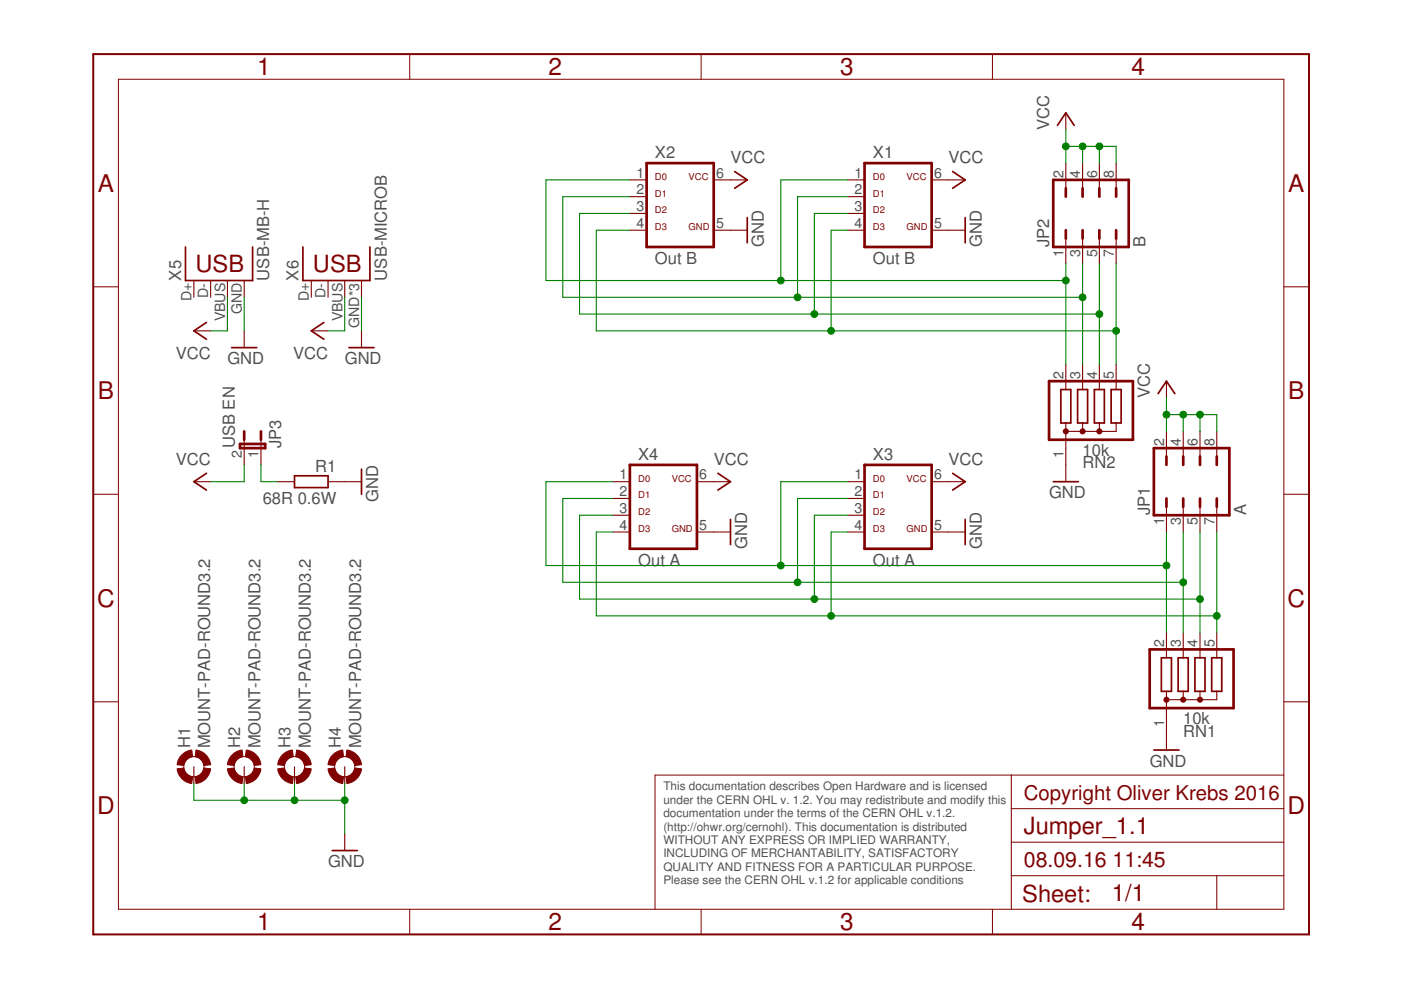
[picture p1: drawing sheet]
<svg xmlns="http://www.w3.org/2000/svg" width="297mm" height="210mm" viewBox="0 0 297 210" stroke-linecap="round" stroke-linejoin="round" font-family="sans-serif">
<g fill="none" stroke="#800000" stroke-width=".57">
<path d="M137.1 34.6h14.2v17.8h-14.2zM183.3 34.6h14.2v17.8h-14.2zM223.3 38.1h16v14.3h-16zM226 39.9v1.8M229.5 39.9v1.8M233.1 39.9v1.8M236.6 39.9v1.8M226 48.8v1.8M229.5 48.8v1.8M233.1 48.8v1.8M236.6 48.8v1.8M50.9 94.1h5.3v.9h-5.3z"/>
<path d="M51.8 91.5v1.7M55.3 91.5v1.7M133.5 98.6h14.3v17.8h-14.3zM183.3 98.6h14.2v17.8h-14.2zM222.4 80.8h17.8v12.4h-17.8zM244.6 95h16v14.2h-16zM247.3 96.8v1.8M250.9 96.8v1.8M254.4 96.8v1.8M258 96.8v1.8M247.3 105.7v1.8M250.9 105.7v1.8"/>
<path d="M254.4 105.7v1.8M258 105.7v1.8M243.8 137.7h17.7v12.4h-17.7z"/>
<circle cx="226" cy="91.5" r=".36"/>
<circle cx="229.5" cy="91.5" r=".36"/>
<circle cx="233.1" cy="91.5" r=".36"/>
<circle cx="247.3" cy="148.4" r=".36"/>
<circle cx="250.9" cy="148.4" r=".36"/>
<circle cx="254.4" cy="148.4" r=".36"/>
</g>
<g fill="none" stroke="#800000" stroke-width=".23">
<path d="M133.5 38.1h3.6M151.3 38.1h7.1M179.7 38.1h3.6M197.5 38.1h7.1M226 23.9v3.6M226 34.6v5.3M229.5 34.6v5.3M233.1 34.6v5.3M236.6 34.6v5.3M41.1 59.5v3.5M44.7 59.5v3.5M48.2 59.5v3.5"/>
<path d="M51.8 59.5v3.5M66 59.5v3.5M69.6 59.5v3.5M73.1 59.5v3.5M76.6 59.5v3.5M133.5 41.7h3.6M133.5 45.3h3.6M133.5 48.8h3.6M151.3 48.8h7.1M179.7 41.7h3.6M179.7 45.3h3.6M179.7 48.8h3.6"/>
<path d="M197.5 48.8h7.1M226 50.6v5.3M229.5 50.6v5.3M233.1 50.6v5.3M236.6 50.6v5.3M41.1 70.1h3.6M51.8 70.1v3.6M66 70.1h3.6M76.6 70.1v3.6M226 77.3v5.3M229.5 77.3v5.3M233.1 77.3v5.3"/>
<path d="M236.6 77.3v5.3M51.8 93.2v5.4M55.3 93.2v5.4M226 89.7v12.4M229.5 89.7v1.8M233.1 89.7v1.8M236.6 89.7v1.8h-10.6M247.3 80.8v3.5M247.3 91.5v5.3M250.9 91.5v5.3M254.4 91.5v5.3M258 91.5v5.3"/>
<path d="M41.1 102.1h3.6M58.9 102.1h3.5M69.6 102.1h7M130 102.1h3.5M130 105.7h3.5M130 109.2h3.5M130 112.8h3.5M147.8 102.1h7.1M147.8 112.8h7.1M179.7 102.1h3.6M179.7 105.7h3.6M179.7 109.2h3.6"/>
<path d="M179.7 112.8h3.6M197.5 102.1h7.1M197.5 112.8h7.1M247.3 107.5v5.3M250.9 107.5v5.3M254.4 107.5v5.3M258 107.5v5.3M247.3 134.1v5.4M250.9 134.1v5.4M254.4 134.1v5.4M258 134.1v5.4M247.3 146.6v12.4"/>
<path d="M250.9 146.6v1.8M254.4 146.6v1.8M258 146.6v1.8h-10.7M41.1 162.6v3.5M51.8 162.6v3.5M62.4 162.6v3.5M73.1 162.6v3.5M73.1 176.8v3.5"/>
</g>
<g fill="none" stroke="#800000" stroke-width=".36">
<path d="M155.8 36.4l2.6 1.7-2.6 1.8M202 36.4l2.6 1.7-2.6 1.8M224.2 26.6l1.8-2.7 1.8 2.7M39.3 52.4v7.1h14.3v-7.1M64.2 52.4v7.1h14.2v-7.1M158.4 46.1v5.4M204.6 46.1v5.4M43.8 68.4l-2.7 1.7 2.7 1.8M49.1 73.7h5.3M68.7 68.4l-2.7 1.7 2.7 1.8M74 73.7h5.3M76.6 99.5v5.3"/>
<path d="M224.9 82.6h2.1v7.1h-2.1zM228.5 82.6h2.1v7.1h-2.1zM232 82.6h2.1v7.1h-2.1zM235.6 82.6h2.1v7.1h-2.1zM245.5 83.5l1.8-2.7 1.8 2.7M43.8 100.4l-2.7 1.7 2.7 1.8M62.4 100.9h7.2v2.5h-7.2zM152.2 100.4l2.7 1.7-2.7 1.8M154.9 110.1v5.4M202 100.4l2.6 1.7-2.6 1.8M204.6 110.1v5.4M223.3 102.1h5.3"/>
<path d="M246.2 139.5h2.2v7.1h-2.2zM249.8 139.5h2.1v7.1h-2.1zM253.3 139.5h2.2v7.1h-2.2zM256.9 139.5h2.1v7.1h-2.1zM244.6 159h5.4M70.4 180.3h5.4"/>
</g>
<g fill="none" stroke="#800000" stroke-width=".21">
<path d="M25.1 16.8h247.1v176h-247.1zM86.9 11.5v5.3M148.7 11.5v5.3M210.4 11.5v5.3M19.8 60.8h5.3M272.2 60.8h5.3M19.8 104.8h5.3M272.2 104.8h5.3M19.8 148.8h5.3M272.2 148.8h5.3M214.4 164.3v28.5M214.4 178.6h57.8"/>
<path d="M214.4 171.4h57.8M272.2 164.3h-133.3v28.5M86.9 192.8v5.3M148.7 192.8v5.3M210.4 192.8v5.3M214.4 185.7h57.8M258 185.7v7.1"/>
<circle cx="41.1" cy="162.6" r="2.14"/>
<circle cx="51.8" cy="162.6" r="2.14"/>
<circle cx="62.4" cy="162.6" r="2.14"/>
<circle cx="73.1" cy="162.6" r="2.14"/>
</g>
<path d="M19.8 11.5h257.7v186.6h-257.7z" fill="none" stroke="#800000" stroke-width=".42"/>
<g fill="#800000" stroke="#800000" stroke-width=".21">
<path d="M38.6 160l.8-.6 1.3-.4 .1 1.4-.7 .3-.7 .5-.4 1.1-1.5-.2 .1-.2a3.2 3.2 0 0 1 1-1.9z" fill-rule="evenodd"/>
<path d="M37.5 163l1.5-.2 .4 1.1a2.05 2.05 0 0 0 1.4 .8l-.1 1.4a3.6 3.6 0 0 1-3.2-3.1z" fill-rule="evenodd"/>
<path d="M41.4 164.7a2.11 2.11 0 0 0 1.8-1.9l1.5 .2a3.6 3.6 0 0 1-3.1 3.1z" fill-rule="evenodd"/>
<path d="M41.6 159a3.6 3.6 0 0 1 3.1 3.1l-1.5 .2-.4-1.1a2.07 2.07 0 0 0-1.4-.8z" fill-rule="evenodd"/>
<path d="M49.2 160l.9-.6 1.2-.4 .2 1.4-1.1 .5a1.94 1.94 0 0 0-.8 1.4l-1.4-.2 .1-.2a3.2 3.2 0 0 1 .9-1.9z" fill-rule="evenodd"/>
<path d="M48.2 163l1.4-.2a2.12 2.12 0 0 0 1.9 1.9l-.2 1.4a3.6 3.6 0 0 1-3.1-3.1z" fill-rule="evenodd"/>
<path d="M52 164.7a2.11 2.11 0 0 0 1.9-1.9l1.4 .2a3.5 3.5 0 0 1-3.1 3.1z" fill-rule="evenodd"/>
<path d="M52.2 159a3.5 3.5 0 0 1 3.1 3.1l-1.4 .2-.5-1.1a2.07 2.07 0 0 0-1.4-.8z" fill-rule="evenodd"/>
<path d="M59.9 160l.8-.6 1.3-.4 .2 1.4-1.1 .5a1.94 1.94 0 0 0-.8 1.4l-1.4-.2v-.2a3.4 3.4 0 0 1 1-1.9z" fill-rule="evenodd"/>
<path d="M58.9 163l1.4-.2a2.12 2.12 0 0 0 1.9 1.9l-.2 1.4a3.6 3.6 0 0 1-3.1-3.1z" fill-rule="evenodd"/>
<path d="M62.7 164.7a2.16 2.16 0 0 0 1.9-1.9l1.4 .2a3.6 3.6 0 0 1-3.1 3.1z" fill-rule="evenodd"/>
<path d="M62.9 159a3.6 3.6 0 0 1 3.1 3.1l-1.4 .2a2.22 2.22 0 0 0-1.9-1.9z" fill-rule="evenodd"/>
<path d="M70.6 160l.8-.6 1.3-.4 .1 1.4a2.22 2.22 0 0 0-1.8 1.9l-1.4-.2v-.2a3.4 3.4 0 0 1 1-1.9z" fill-rule="evenodd"/>
<path d="M69.6 163l1.4-.2 .4 1.1a1.94 1.94 0 0 0 1.4 .8l-.1 1.4a3.6 3.6 0 0 1-3.1-3.1z" fill-rule="evenodd"/>
<path d="M73.4 164.7a2.16 2.16 0 0 0 1.8-1.9l1.4 .2a3.6 3.6 0 0 1-3.1 3.1z" fill-rule="evenodd"/>
<path d="M73.5 159a3.6 3.6 0 0 1 3.1 3.1l-1.4 .2a2.22 2.22 0 0 0-1.8-1.9z" fill-rule="evenodd"/>
</g>
<g fill="none" stroke="#008000" stroke-width=".23">
<path d="M133.5 38.1h-17.7v21.4h110.2M179.7 38.1h-14.2v21.4M226 27.5v7.1M226 31h10.6v3.6M229.5 31v3.6M233.1 31v3.6M133.5 48.8h-7.1v21.3h110.2M133.5 41.7h-14.2v21.3h110.2M133.5 45.3h-10.6v21.3h110.2M179.7 41.7h-10.6v21.3M179.7 48.8h-3.5v21.3M179.7 45.3h-7v21.3"/>
<path d="M226 55.9v21.4M229.5 55.9v21.4M233.1 55.9v21.4M236.6 55.9v21.4M48.2 63v7.1h-3.5M51.8 63v7.1M73.1 63v7.1h-3.5M76.6 63v7.1M51.8 98.6v3.5h-7.1M55.3 98.6v3.5h3.6M247.3 84.3v7.2M247.3 87.9h10.7v3.6"/>
<path d="M250.9 87.9v3.6M254.4 87.9v3.6M130 102.1h-14.2v17.8h131.5M130 105.7h-10.7v17.8h131.6M130 112.8h-3.6v17.8h131.6M130 109.2h-7.1v17.8h131.5M179.7 102.1h-14.2v17.8M179.7 105.7h-10.6v17.8M179.7 112.8h-3.5v17.8M179.7 109.2h-7v17.8M247.3 112.8v21.3M250.9 112.8v21.3"/>
<path d="M254.4 112.8v21.3M258 112.8v21.3M41.1 166.1v3.6h32M51.8 166.1v3.6M62.4 166.1v3.6M73.1 166.1v10.7"/>
</g>
<g fill="#008000" stroke="#008000" stroke-width=".21">
<circle cx="73.1" cy="169.7" r=".72"/>
<circle cx="62.4" cy="169.7" r=".72"/>
<circle cx="51.8" cy="169.7" r=".72"/>
<circle cx="226" cy="31" r=".72"/>
<circle cx="229.5" cy="31" r=".72"/>
<circle cx="233.1" cy="31" r=".72"/>
<circle cx="247.3" cy="87.9" r=".72"/>
<circle cx="250.9" cy="87.9" r=".72"/>
<circle cx="254.4" cy="87.9" r=".72"/>
<circle cx="165.5" cy="59.5" r=".72"/>
<circle cx="226" cy="59.5" r=".72"/>
<circle cx="169.1" cy="63" r=".72"/>
<circle cx="229.5" cy="63" r=".72"/>
<circle cx="176.2" cy="70.1" r=".72"/>
<circle cx="236.6" cy="70.1" r=".72"/>
<circle cx="172.7" cy="66.6" r=".72"/>
<circle cx="233.1" cy="66.6" r=".72"/>
<circle cx="165.5" cy="119.9" r=".72"/>
<circle cx="247.3" cy="119.9" r=".72"/>
<circle cx="169.1" cy="123.5" r=".72"/>
<circle cx="250.9" cy="123.5" r=".72"/>
<circle cx="176.2" cy="130.6" r=".72"/>
<circle cx="258" cy="130.6" r=".72"/>
<circle cx="172.7" cy="127" r=".72"/>
<circle cx="254.4" cy="127" r=".72"/>
</g>
<g font-size="5.2" fill="#800000">
<text x="54.5" y="16">1</text>
<text x="116.3" y="16">2</text>
<text x="178.1" y="16">3</text>
<text x="239.9" y="16">4</text>
<text x="20.7" y="40.6">A</text>
<text x="273.1" y="40.6">A</text>
<text x="20.7" y="84.6">B</text>
<text x="273.1" y="84.6">B</text>
<text x="20.6" y="128.6">C</text>
<text x="273" y="128.6">C</text>
<text x="20.6" y="172.6">D</text>
<text x="273" y="172.6">D</text>
<text x="54.5" y="197.3">1</text>
<text x="116.3" y="197.3">2</text>
<text x="178.1" y="197.3">3</text>
<text x="239.9" y="197.3">4</text>
</g>
<g font-size="5" fill="#800000">
<text x="41.5" y="57.7">USB</text>
<text x="66.3" y="57.7">USB</text>
<text x="217.1" y="176.8">Jumper_1.1</text>
<text x="216.7" y="191.2">Sheet:</text>
<text x="235.8" y="191">1/1</text>
</g>
<g font-size="4.5" fill="#800000">
<text x="217.1" y="183.9">08.09.16</text>
<text x="235.9" y="183.9">11:45</text>
</g>
<text font-size="4.3" fill="#800000" x="217.1" y="169.7">Copyright Oliver Krebs 2016</text>
<g font-size="3.5" fill="#505050">
<text x="222.4" y="27.5" transform="rotate(-90 222.4 27.5)">VCC</text>
<text x="138.9" y="33.5">X2</text>
<text x="154.9" y="34.6">VCC</text>
<text x="185.1" y="33.5">X1</text>
<text x="201.1" y="34.6">VCC</text>
<text x="162" y="52.4" transform="rotate(-90 162 52.4)">GND</text>
<text x="208.2" y="52.4" transform="rotate(-90 208.2 52.4)">GND</text>
<text x="222.4" y="52.4" transform="rotate(-90 222.4 52.4)">JP2</text>
<text x="242.9" y="52.4" transform="rotate(-90 242.9 52.4)">B</text>
<text x="38.4" y="59.5" transform="rotate(-90 38.4 59.5)">X5</text>
<text x="57.1" y="59.5" transform="rotate(-90 57.1 59.5)">USB-MB-H</text>
<text x="63.3" y="59.5" transform="rotate(-90 63.3 59.5)">X6</text>
<text x="82" y="59.5" transform="rotate(-90 82 59.5)">USB-MICROB</text>
<text x="138.9" y="55.9">Out B</text>
<text x="185.1" y="55.9">Out B</text>
<text x="37.2" y="76.2">VCC</text>
<text x="48.2" y="77.2">GND</text>
<text x="62.1" y="76.2">VCC</text>
<text x="73.1" y="77.2">GND</text>
<text x="243.8" y="84.4" transform="rotate(-90 243.8 84.4)">VCC</text>
<text x="49.8" y="95" transform="rotate(-90 49.8 95)">USB EN</text>
<text x="59.6" y="95" transform="rotate(-90 59.6 95)">JP3</text>
<text x="37.2" y="98.6">VCC</text>
<text x="66.8" y="100">R1</text>
<text x="135.3" y="97.5">X4</text>
<text x="151.3" y="98.6">VCC</text>
<text x="185.1" y="97.5">X3</text>
<text x="201.1" y="98.6">VCC</text>
<text x="229.5" y="96.6">10k</text>
<text x="229.5" y="99.3">RN2</text>
<text x="55.7" y="106.8">68R 0.6W</text>
<text x="80.2" y="106.4" transform="rotate(-90 80.2 106.4)">GND</text>
<text x="222.4" y="105.7">GND</text>
<text x="243.8" y="109.2" transform="rotate(-90 243.8 109.2)">JP1</text>
<text x="264.2" y="109.2" transform="rotate(-90 264.2 109.2)">A</text>
<text x="135.3" y="119.9">Out A</text>
<text x="158.4" y="116.4" transform="rotate(-90 158.4 116.4)">GND</text>
<text x="185.1" y="119.9">Out A</text>
<text x="208.2" y="116.4" transform="rotate(-90 208.2 116.4)">GND</text>
<text x="250.9" y="153.5">10k</text>
<text x="40.3" y="158.7" transform="rotate(-90 40.3 158.7)">H1</text>
<text x="44.6" y="158.7" transform="rotate(-90 44.6 158.7)">MOUNT-PAD-ROUND3.2</text>
<text x="50.9" y="158.7" transform="rotate(-90 50.9 158.7)">H2</text>
<text x="55.2" y="158.7" transform="rotate(-90 55.2 158.7)">MOUNT-PAD-ROUND3.2</text>
<text x="61.6" y="158.7" transform="rotate(-90 61.6 158.7)">H3</text>
<text x="65.9" y="158.7" transform="rotate(-90 65.9 158.7)">MOUNT-PAD-ROUND3.2</text>
<text x="72.3" y="158.7" transform="rotate(-90 72.3 158.7)">H4</text>
<text x="76.5" y="158.7" transform="rotate(-90 76.5 158.7)">MOUNT-PAD-ROUND3.2</text>
<text x="250.9" y="156.2">RN1</text>
<text x="243.8" y="162.6">GND</text>
<text x="69.5" y="183.9">GND</text>
</g>
<g font-size="3" fill="#505050">
<text x="134.9" y="37.6">1</text>
<text x="134.9" y="41.2">2</text>
<text x="151.8" y="37.6">6</text>
<text x="181.1" y="37.6">1</text>
<text x="181.1" y="41.2">2</text>
<text x="198" y="37.6">6</text>
<text x="225.5" y="37.6" transform="rotate(-90 225.5 37.6)">2</text>
<text x="229" y="37.6" transform="rotate(-90 229 37.6)">4</text>
<text x="232.6" y="37.6" transform="rotate(-90 232.6 37.6)">6</text>
<text x="236.1" y="37.6" transform="rotate(-90 236.1 37.6)">8</text>
<text x="134.9" y="44.8">3</text>
<text x="181.1" y="44.8">3</text>
<text x="134.9" y="48.3">4</text>
<text x="151.8" y="48.3">5</text>
<text x="181.1" y="48.3">4</text>
<text x="198" y="48.3">5</text>
<text x="225.5" y="54.5" transform="rotate(-90 225.5 54.5)">1</text>
<text x="229" y="54.5" transform="rotate(-90 229 54.5)">3</text>
<text x="232.6" y="54.5" transform="rotate(-90 232.6 54.5)">5</text>
<text x="236.1" y="54.5" transform="rotate(-90 236.1 54.5)">7</text>
<text x="40.6" y="63.9" transform="rotate(-90 40.6 63.9)">D+</text>
<text x="44.2" y="63.1" transform="rotate(-90 44.2 63.1)">D-</text>
<text x="65.5" y="63.9" transform="rotate(-90 65.5 63.9)">D+</text>
<text x="69" y="63.1" transform="rotate(-90 69 63.1)">D-</text>
<text x="47.7" y="68.2" transform="rotate(-90 47.7 68.2)">VBUS</text>
<text x="51.3" y="66.7" transform="rotate(-90 51.3 66.7)">GND</text>
<text x="72.6" y="68.2" transform="rotate(-90 72.6 68.2)">VBUS</text>
<text x="76.2" y="69.5" transform="rotate(-90 76.2 69.5)">GND*3</text>
<text x="225.5" y="80.3" transform="rotate(-90 225.5 80.3)">2</text>
<text x="229" y="80.3" transform="rotate(-90 229 80.3)">3</text>
<text x="232.6" y="80.3" transform="rotate(-90 232.6 80.3)">4</text>
<text x="236.1" y="80.3" transform="rotate(-90 236.1 80.3)">5</text>
<text x="246.8" y="94.5" transform="rotate(-90 246.8 94.5)">2</text>
<text x="250.4" y="94.5" transform="rotate(-90 250.4 94.5)">4</text>
<text x="253.9" y="94.5" transform="rotate(-90 253.9 94.5)">6</text>
<text x="257.5" y="94.5" transform="rotate(-90 257.5 94.5)">8</text>
<text x="51.3" y="97.2" transform="rotate(-90 51.3 97.2)">2</text>
<text x="54.8" y="97.2" transform="rotate(-90 54.8 97.2)">1</text>
<text x="131.4" y="101.6">1</text>
<text x="148.3" y="101.6">6</text>
<text x="181.1" y="101.6">1</text>
<text x="198" y="101.6">6</text>
<text x="225.5" y="97.2" transform="rotate(-90 225.5 97.2)">1</text>
<text x="131.4" y="105.2">2</text>
<text x="181.1" y="105.2">2</text>
<text x="131.4" y="108.7">3</text>
<text x="131.4" y="112.3">4</text>
<text x="148.3" y="112.3">5</text>
<text x="181.1" y="108.7">3</text>
<text x="181.1" y="112.3">4</text>
<text x="198" y="112.3">5</text>
<text x="246.8" y="111.4" transform="rotate(-90 246.8 111.4)">1</text>
<text x="250.4" y="111.4" transform="rotate(-90 250.4 111.4)">3</text>
<text x="253.9" y="111.4" transform="rotate(-90 253.9 111.4)">5</text>
<text x="257.5" y="111.4" transform="rotate(-90 257.5 111.4)">7</text>
<text x="246.8" y="137.2" transform="rotate(-90 246.8 137.2)">2</text>
<text x="250.4" y="137.2" transform="rotate(-90 250.4 137.2)">3</text>
<text x="253.9" y="137.2" transform="rotate(-90 253.9 137.2)">4</text>
<text x="257.5" y="137.2" transform="rotate(-90 257.5 137.2)">5</text>
<text x="246.8" y="154.1" transform="rotate(-90 246.8 154.1)">1</text>
</g>
<g font-size="2.5" fill="#505050">
<text x="140.6" y="167.6">This documentation describes Open Hardware and is licensed</text>
<text x="140.6" y="170.4">under the CERN OHL v. 1.2. You may redistribute and modify this</text>
<text x="140.6" y="173.3">documentation under the terms of the CERN OHL v.1.2.</text>
<text x="140.6" y="176.1">(http://ohwr.org/cernohl). This documentation is distributed</text>
<text x="140.6" y="178.9">WITHOUT ANY EXPRESS OR IMPLIED WARRANTY,</text>
<text x="140.6" y="181.8">INCLUDING OF MERCHANTABILITY, SATISFACTORY</text>
<text x="140.6" y="184.6">QUALITY AND FITNESS FOR A PARTICULAR PURPOSE.</text>
<text x="140.6" y="187.5">Please see the CERN OHL v.1.2 for applicable conditions</text>
</g>
<g font-size="2" fill="#800000">
<text x="138.9" y="38.1">D0</text>
<text x="138.9" y="41.7">D1</text>
<text x="146" y="38.1">VCC</text>
<text x="185.1" y="38.1">D0</text>
<text x="185.1" y="41.7">D1</text>
<text x="192.2" y="38.1">VCC</text>
<text x="138.9" y="45.3">D2</text>
<text x="185.1" y="45.3">D2</text>
<text x="138.9" y="48.8">D3</text>
<text x="146" y="48.8">GND</text>
<text x="185.1" y="48.8">D3</text>
<text x="192.2" y="48.8">GND</text>
<text x="135.3" y="102.1">D0</text>
<text x="135.3" y="105.7">D1</text>
<text x="142.4" y="102.1">VCC</text>
<text x="185.1" y="102.1">D0</text>
<text x="185.1" y="105.7">D1</text>
<text x="192.2" y="102.1">VCC</text>
<text x="135.3" y="109.2">D2</text>
<text x="135.3" y="112.8">D3</text>
<text x="142.4" y="112.8">GND</text>
<text x="185.1" y="109.2">D2</text>
<text x="185.1" y="112.8">D3</text>
<text x="192.2" y="112.8">GND</text>
</g>
</svg>
